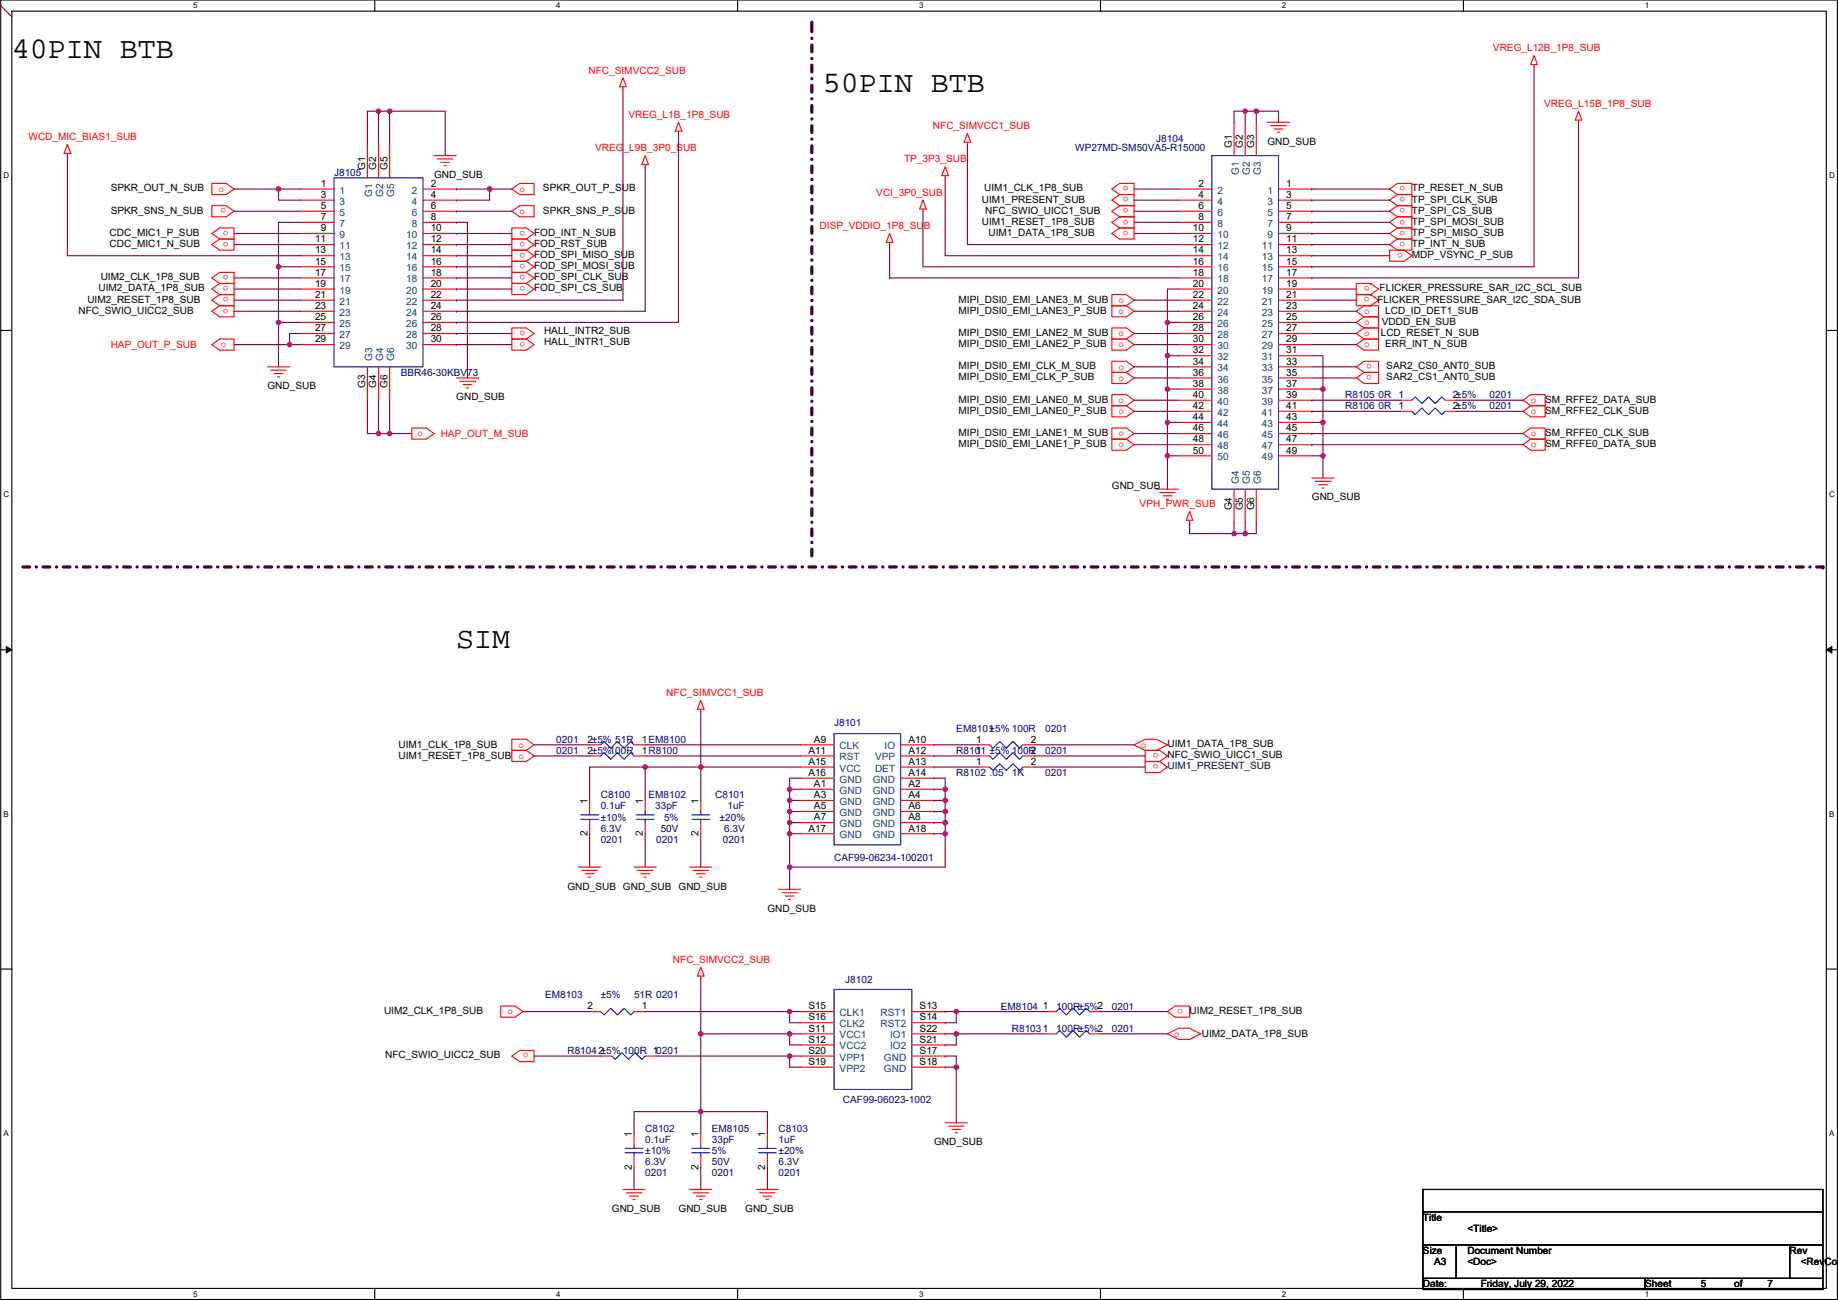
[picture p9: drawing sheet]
<svg xmlns="http://www.w3.org/2000/svg" width="420mm" height="297mm" viewBox="0 0 420 297" stroke-linecap="round" stroke-linejoin="round" font-family="sans-serif">
<path d="M.2 0h419.8v296.9h-419.8zM2.7 2.5h414.8v291.9h-414.8z" fill="none" stroke="#000" stroke-width=".25"/>
<g fill="#fff">
<path d="M44.2 .3h1v2h-1z"/>
<path d="M44.2 294.6h1v2.1h-1z"/>
</g>
<path d="M85.7 0v2.5M85.7 294.4v2.5" fill="none" stroke="#000" stroke-width=".25"/>
<g fill="#fff">
<path d="M127.1 .3h1v2h-1z"/>
<path d="M127.1 294.6h1v2.1h-1z"/>
</g>
<path d="M168.6 0v2.5M168.6 294.4v2.5" fill="none" stroke="#000" stroke-width=".25"/>
<g fill="#fff">
<path d="M210.1 .3h1v2h-1z"/>
<path d="M210.1 294.6h1v2.1h-1z"/>
</g>
<path d="M251.6 0v2.5M251.6 294.4v2.5" fill="none" stroke="#000" stroke-width=".25"/>
<g fill="#fff">
<path d="M293.1 .3h1v2h-1z"/>
<path d="M293.1 294.6h1v2.1h-1z"/>
</g>
<path d="M334.5 0v2.5M334.5 294.4v2.5" fill="none" stroke="#000" stroke-width=".25"/>
<g fill="#fff">
<path d="M376 .3h1v2h-1z"/>
<path d="M376 294.6h1v2.1h-1z"/>
<path d="M.8 39h1.3v2.1h-1.3z"/>
<path d="M418.1 39h1.3v2.1h-1.3z"/>
<path d="M.8 112h1.3v2h-1.3z"/>
<path d="M418.1 112h1.3v2h-1.3z"/>
</g>
<path d="M.2 75.5h2.5M417.5 75.5h2.5" fill="none" stroke="#000" stroke-width=".25"/>
<g fill="#fff">
<path d="M.8 185h1.2v2h-1.2z"/>
<path d="M418.1 185h1.2v2h-1.2z"/>
</g>
<path d="M.2 148.5h2.5M417.5 148.5h2.5" fill="none" stroke="#000" stroke-width=".25"/>
<path d="M1.4 147.7l1.3 .8-1.3 .7zM417.5 148.5l1.3-.8v1.5z" fill="#000" stroke="#000" stroke-width=".23"/>
<g fill="#fff">
<path d="M.8 257.9h1.2v2h-1.2z"/>
<path d="M418.1 257.9h1.2v2h-1.2z"/>
</g>
<path d="M.2 221.4h2.5M417.5 221.4h2.5M325.3 271.8h91.4v5.1h-91.4zM325.3 276.9h91.4v7.6h-91.4zM325.3 284.5h7.6v7.6h-7.6zM325.3 292.1h50.8v2.5h-50.8zM332.9 284.5h76.2v7.6h-76.2zM376.1 292.1h40.6v2.5h-40.6zM409.1 284.5h7.6v7.6h-7.6z" fill="none" stroke="#000" stroke-width=".25"/>
<path d="M185.6 5.1h.1M5.2 129.5h411.5M185.6 127v-121.9M416.7 129.5h.1" fill="none" stroke="#400040" stroke-width=".76" stroke-dasharray="1.5 1.5 0 1.5"/>
<g fill="none" stroke="#f00" stroke-width=".25">
<path d="M142.4 19.8v.5M142.4 17.8l.8 2h-1.6zM350.7 14.7v.5M350.7 12.7l.7 2h-1.5zM15.4 33l.8 2.1h-1.6zM15.4 35.1v.5M84 33v7.6M86.5 33v7.6M89.1 33v7.6M99.2 35.6h5.1M100 36.3h3.5M100.7 37.1h2.1"/>
<path d="M101.5 37.9h.5M147.5 37.6v.5M147.5 35.6l.7 2h-1.5zM155.1 30v.5M155.1 27.9l.8 2.1h-1.6zM216.1 38.1l.7 2h-1.5zM221.1 30.5l.8 2h-1.5zM221.1 32.5v.5M282.1 27.9v7.7M284.6 27.9v7.7M287.2 27.9v7.7M289.7 27.9h5.1"/>
<path d="M290.5 28.7h3.5M291.2 29.5h2.1M292 30.2h.5M360.8 25.4l.8 2h-1.5zM360.8 27.4v.5M48.4 53.3l1.8-1.2h3.3v2.5h-3.3zM48.4 55.9l1.8-1.3h3.3v2.6h-3.3zM48.4 41.9h3.3l1.8 1.3-1.8 1.3h-3.3zM48.4 47h3.3l1.8 1.3-1.8 1.2h-3.3zM68.7 43.2h7.7M68.7 45.7h7.7M68.7 48.3h7.7"/>
<path d="M68.7 50.8h7.7M68.7 53.3h7.7M68.7 55.9h7.7M68.7 58.4h7.7M96.7 43.2h7.6M96.7 45.7h7.6M96.7 48.3h7.6M96.7 50.8h7.6M96.7 53.3h7.6M96.7 55.9h7.6M96.7 58.4h7.6M117 43.2l1.8-1.3h3.3v2.6h-3.3z"/>
<path d="M117 48.3l1.8-1.3h3.3v2.5h-3.3zM117 52.1h3.3l1.8 1.2-1.8 1.3h-3.3zM120.3 54.6h-3.3v2.6h3.3M120.3 57.2h-3.3v2.5h3.3M120.3 59.7h-3.3v2.5h3.3M120.3 54.6l1.8 1.3-1.8 1.3M120.3 57.2l1.8 1.2-1.8 1.3M120.3 59.7l1.8 1.3-1.8 1.2M203.4 55.4v.5M203.4 53.3l.7 2.1h-1.5zM211 47.8v.5M211 45.7l.7 2.1h-1.5z"/>
<path d="M216.1 40.1v.5M254.2 43.2l1.7-1.3h3.3v2.6h-3.3zM254.2 53.3l1.7-1.2h3.3v2.5h-3.3zM255.9 44.5h3.3v2.5h-3.3M255.9 47h3.3v2.5h-3.3M255.9 49.5h3.3v2.6h-3.3M255.9 44.5l-1.7 1.2 1.7 1.3M255.9 47l-1.7 1.3 1.7 1.2M255.9 49.5l-1.7 1.3 1.7 1.3M269.4 43.2h7.6M269.4 45.7h7.6M269.4 48.3h7.6"/>
<path d="M269.4 50.8h7.6M269.4 53.3h7.6M269.4 55.9h7.6M269.4 58.4h7.6M292.3 43.2h7.6M292.3 45.7h7.6M292.3 48.3h7.6M292.3 50.8h7.6M292.3 53.3h7.6M292.3 55.9h7.6M292.3 58.4h7.6M317.7 57.2h3.3l1.7 1.2-1.7 1.3h-3.3z"/>
<path d="M317.7 43.2l1.7-1.3h3.3v2.6h-3.3zM317.7 55.9l1.7-1.3h3.3v2.6h-3.3zM319.4 44.5h3.3v2.5h-3.3M319.4 47h3.3v2.5h-3.3M319.4 49.5h3.3v2.6h-3.3M319.4 52.1h3.3v2.5h-3.3M319.4 44.5l-1.7 1.2 1.7 1.3M319.4 47l-1.7 1.3 1.7 1.2M319.4 49.5l-1.7 1.3 1.7 1.3M319.4 52.1l-1.7 1.2 1.7 1.3M48.4 78.7l1.8-1.2h3.3v2.5h-3.3zM48.4 63.5l1.8-1.3h3.3v2.6h-3.3z"/>
<path d="M48.4 71.1l1.8-1.2h3.3v2.5h-3.3zM50.2 67.3h3.3v2.6h-3.3M50.2 64.8h3.3v2.5h-3.3M50.2 67.3l-1.8 1.3 1.8 1.3M50.2 64.8l-1.8 1.2 1.8 1.3M68.7 61h7.7M68.7 63.5h7.7M68.7 66h7.7M68.7 68.6h7.7M68.7 71.1h7.7M68.7 73.7h7.7M68.7 76.2h7.7"/>
<path d="M68.7 78.7h7.7M96.7 61h7.6M96.7 63.5h7.6M96.7 66h7.6M96.7 68.6h7.6M96.7 71.1h7.6M96.7 73.7h7.6M96.7 76.2h7.6M96.7 78.7h7.6M117 64.8h3.3l1.8 1.2-1.8 1.3h-3.3zM117 74.9h3.3l1.8 1.3-1.8 1.3h-3.3zM117 77.5h3.3l1.8 1.2-1.8 1.3h-3.3z"/>
<path d="M120.3 62.2h-3.3v2.6h3.3M120.3 62.2l1.8 1.3-1.8 1.3M254.2 67.3h3.3l1.7 1.3-1.7 1.3h-3.3zM254.2 69.9h3.3l1.7 1.2-1.7 1.3h-3.3zM254.2 74.9h3.3l1.7 1.3-1.7 1.3h-3.3zM254.2 77.5h3.3l1.7 1.2-1.7 1.3h-3.3zM269.4 61h7.6M269.4 63.5h7.6M269.4 66h7.6M269.4 68.6h7.6M269.4 71.1h7.6M269.4 73.7h7.6"/>
<path d="M269.4 76.2h7.6M269.4 78.7h7.6M292.3 61h7.6M292.3 63.5h7.6M292.3 66h7.6M292.3 68.6h7.6M292.3 71.1h7.6M292.3 73.7h7.6M292.3 76.2h7.6M292.3 78.7h7.6M310 71.1l1.8-1.2h3.3v2.5h-3.3zM310 78.7l1.8-1.2h3.3v2.5h-3.3z"/>
<path d="M311.8 72.4h3.3v2.5h-3.3M311.8 74.9h3.3v2.6h-3.3M311.8 72.4l-1.8 1.3 1.8 1.2M311.8 74.9l-1.8 1.3 1.8 1.3M313.3 64.8l1.8 1.2-1.8 1.3M313.3 67.3l1.8 1.3-1.8 1.3M313.3 67.3h.1M313.3 64.8h.1M313.3 64.8h-3.3v2.5h3.3M313.3 69.9h.1M313.3 67.3h-3.3v2.6h3.3M61.1 83.8h5.1"/>
<path d="M61.9 84.6h3.5M62.6 85.4h2.1M63.4 86.1h.5M84 83.8v7.6M86.5 83.8v7.6M89.1 83.8v7.6M94.1 97.8h3.3l1.8 1.3-1.8 1.2h-3.3zM104.3 86.4h5.1M105.1 87.1h3.5M105.8 87.9h2.1M106.6 88.7h.5M108.6 87.1h.1"/>
<path d="M109.4 86.4h.1M254.2 82.6h3.3l1.7 1.2-1.7 1.3h-3.3zM254.2 85.1h3.3l1.7 1.3-1.7 1.2h-3.3zM254.2 90.2h3.3l1.7 1.2-1.7 1.3h-3.3zM254.2 92.7h3.3l1.7 1.3-1.7 1.3h-3.3zM254.2 97.8h3.3l1.7 1.3-1.7 1.2h-3.3zM269.4 81.3h7.6M269.4 83.8h7.6M269.4 86.4h7.6M269.4 88.9h7.6M269.4 91.4h7.6M269.4 94h7.6"/>
<path d="M269.4 96.5h7.6M269.4 99.1h7.6M292.3 81.3h7.6M292.3 83.8h7.6M292.3 86.4h7.6M292.3 88.9h7.6M292.3 91.4h7.6M292.3 94h7.6M292.3 96.5h7.6M292.3 99.1h7.6M310 86.4l1.8-1.3h3.3v2.5h-3.3zM310 83.8l1.8-1.2h3.3v2.5h-3.3z"/>
<path d="M320.2 91.4h2.5M320.2 94h2.5M330.4 91.4h2.5M330.4 94h2.5M348.1 91.4l1.8-1.2h3.3v2.5h-3.3zM348.1 94l1.8-1.3h3.3v2.6h-3.3zM348.1 99.1l1.8-1.3h3.3v2.5h-3.3zM254.2 100.3h3.3l1.7 1.3-1.7 1.3h-3.3zM264.3 111.8h5.1M265.1 112.5h3.5M265.8 113.3h2.1M266.6 114.1h.5"/>
<path d="M269.4 101.6h7.6M269.4 104.1h7.6M271.9 116.8l.8 2.1h-1.5zM271.9 118.9v.5M282.1 111.8v7.6M284.6 111.8v7.6M287.2 111.8v7.6M292.3 101.6h7.6M292.3 104.1h7.6M299.9 109.2h5.1M300.6 110h3.6M301.4 110.8h2"/>
<path d="M302.2 111.5h.5M348.1 101.6l1.8-1.3h3.3v2.6h-3.3zM117 168.9h3.3l1.8 1.3-1.8 1.3h-3.3zM117 171.5h3.3l1.8 1.2-1.8 1.3h-3.3zM134.8 170.2h2.5M134.8 172.7h2.5M144.9 170.2h2.6M144.9 172.7h2.6M160.2 160l.7 2.1h-1.5zM160.2 162.1v.5M183 175.3h7.7M183 172.7h7.7"/>
<path d="M183 170.2h7.7M183 177.8h7.7M205.9 170.2h7.6M205.9 172.7h7.6M205.9 175.3h7.6M205.9 177.8h7.6M213.5 170.2h.1M213.5 172.7h.1M213.5 175.3h.1M213.5 177.8h.1M223.7 170.2h2.5M223.7 172.7h2.5"/>
<path d="M223.7 175.3h2.5M233.8 170.2h2.6M233.8 172.7h2.6M233.8 175.3h2.6M259.2 170.2l2.6-1.3h2.5l2.6 1.3-2.6 1.3h-2.5zM261.8 171.5h3.3l1.8 1.2-1.8 1.3h-3.3zM261.8 174h3.3l1.8 1.3-1.8 1.2h-3.3zM132.2 198.1h5.1M133 198.9h3.6M133.8 199.7h2M134.8 182.9v2.5M134.8 188v2.5"/>
<path d="M144.9 198.1h5.1M145.7 198.9h3.6M146.5 199.7h2M147.5 182.9v2.5M147.5 188v2.5M157.6 198.1h5.1M158.4 198.9h3.6M159.2 199.7h2M160.2 182.9v2.5M160.2 188v2.5M183 180.3h7.7M183 182.9h7.7"/>
<path d="M183 185.4h7.7M183 188h7.7M183 190.5h7.7M205.9 180.3h7.6M205.9 182.9h7.6M205.9 185.4h7.6M205.9 188h7.6M205.9 190.5h7.6M213.5 180.3h.1M213.5 182.9h.1M213.5 185.4h.1M213.5 188h.1"/>
<path d="M213.5 190.5h.1M134.5 200.4h.5M147.2 200.4h.5M159.9 200.4h.5M178 203.2h5M178.7 204h3.6M179.5 204.7h2M180.3 205.5h.5M114.5 229.9h3.3l1.7 1.2-1.7 1.3h-3.3zM134.8 231.1h2.5M144.9 231.1h2.6M160.2 223v.5"/>
<path d="M160.2 221l.7 2h-1.5zM183 236.2h7.7M183 231.1h7.7M183 238.8h7.7M183 233.7h7.7M208.4 236.2h7.7M208.4 231.1h7.7M208.4 238.8h7.7M208.4 233.7h7.7M216.1 236.2h.1M216.1 231.1h.1M216.1 238.8h.1"/>
<path d="M216.1 233.7h.1M238.9 236.2h2.6M238.9 231.1h2.6M249.1 236.2h2.5M249.1 231.1h2.5M266.9 236.2l2.5-1.2h2.5l2.6 1.2-2.6 1.3h-2.5zM266.9 231.1l1.7-1.2h3.3v2.5h-3.3zM117 241.3l1.8-1.3h3.3v2.6h-3.3zM137.3 241.3h2.6M144.9 259.1v2.5M147.5 241.3h2.5M160.2 259.1v2.5"/>
<path d="M175.4 259.1v2.5M183 241.3h7.7M183 243.8h7.7M208.4 243.8h7.7M208.4 241.3h7.7M216.1 256.5h5M216.1 243.8h.1M216.1 241.3h.1M216.8 257.3h3.6M217.6 258.1h2M218.4 258.8h.5M142.4 271.8h5.1"/>
<path d="M143.2 272.5h3.5M143.9 273.3h2.1M144.7 274.1h.5M144.9 264.2v2.5M157.6 271.8h5.1M158.4 272.5h3.6M159.2 273.3h2M159.9 274.1h.5M160.2 264.2v2.5M172.9 271.8h5.1M173.6 272.5h3.6M174.4 273.3h2"/>
<path d="M175.2 274.1h.5M175.4 264.2v2.5"/>
</g>
<g fill="none" stroke="#800040" stroke-width=".25">
<path d="M.2 1.3h.1M.2 1.3l2.5 2.5M350.7 15.2v45.8h-50.8M15.4 35.6v22.8h53.3M86.5 25.4h2.6M86.5 25.4h-2.5v7.6M86.5 25.4v7.6M89.1 25.4h12.7v10.2M89.1 25.4v7.6M142.4 20.3v48.3h-38.1M147.5 38.1v33h-43.2M155.1 30.5v43.2h-50.8"/>
<path d="M221.1 33v22.9h48.3M284.6 25.4h2.6M284.6 25.4h-2.5v2.5M284.6 25.4v2.5M287.2 25.4v2.5M287.2 25.4h5.1v2.5M360.8 27.9v35.6h-60.9M53.5 48.3h15.2M53.5 53.3h15.2M53.5 55.9h15.2M53.5 43.2h10.2M63.7 43.2h5"/>
<path d="M63.7 43.2v2.5h5M68.7 50.8h-5v10.2M104.3 43.2h.1M104.3 45.7h.1M104.3 48.3h.1M104.3 50.8h.1M104.3 53.3h.1M104.3 55.9h.1M104.3 58.4h.1M104.3 48.3h12.7M104.3 53.3h12.7M104.3 55.9h12.7"/>
<path d="M104.3 58.4h12.7M104.3 43.2h7.6M104.3 50.8h2.5v35.6M111.9 43.2h5.1M111.9 43.2v2.5h-7.6M203.4 55.9v7.6M211 48.3v12.7h58.4M216.1 40.6v17.8h53.3M259.2 43.2h10.2M259.2 45.7h10.2M259.2 48.3h10.2M259.2 50.8h10.2"/>
<path d="M259.2 53.3h10.2M299.9 43.2h.1M299.9 45.7h.1M299.9 48.3h.1M299.9 50.8h.1M299.9 53.3h.1M299.9 55.9h.1M299.9 58.4h.1M299.9 43.2h17.8M299.9 45.7h17.8M299.9 48.3h17.8M299.9 50.8h17.8"/>
<path d="M299.9 53.3h17.8M299.9 55.9h17.8M299.9 58.4h17.8M53.5 63.5h15.2M53.5 66h15.2M53.5 68.6h15.2M53.5 71.1h15.2M53.5 78.7h12.7M63.7 61h5M63.7 73.7h5M63.7 61v12.7M63.7 73.7v10.1"/>
<path d="M66.2 78.7h2.5M68.7 76.2h-2.5v2.5M104.3 61h.1M104.3 63.5h.1M104.3 66h.1M104.3 68.6h.1M104.3 71.1h.1M104.3 73.7h.1M104.3 76.2h.1M104.3 78.7h.1M104.3 61h12.7M104.3 63.5h12.7"/>
<path d="M104.3 66h12.7M104.3 76.2h12.7M104.3 78.7h12.7M203.4 63.5h.1M203.4 63.5h66M259.2 68.6h10.2M259.2 71.1h10.2M259.2 76.2h10.2M259.2 78.7h10.2M266.9 73.7v7.6M266.9 73.7h2.5M269.4 66h-2.5v7.7"/>
<path d="M299.9 61h.1M299.9 63.5h.1M299.9 66h10.1M299.9 68.6h10.1M299.9 71.1h10.1M299.9 73.7h10.1M299.9 76.2h10.1M299.9 78.7h10.1M84 91.4v7.7h2.5M86.5 99.1h2.6M86.5 91.4v7.7M89.1 99.1h5"/>
<path d="M89.1 91.4v7.7M259.2 83.8h10.2M259.2 86.4h10.2M259.2 91.4h10.2M259.2 94h10.2M259.2 99.1h10.2M266.9 81.3v7.6M266.9 88.9v7.6M266.9 96.5v7.6M266.9 81.3h2.5M266.9 88.9h2.5M266.9 96.5h2.5"/>
<path d="M299.9 91.4h.1M299.9 94h.1M299.9 99.1h.1M299.9 81.3h2.5v7.6M299.9 88.9h2.5M299.9 96.5h2.5M299.9 91.4h20.3M299.9 94h20.3M299.9 99.1h48.2M299.9 83.8h10.1M299.9 86.4h10.1M302.4 88.9v7.6"/>
<path d="M302.4 96.5v7.6M332.9 91.4h15.2M332.9 94h15.2M259.2 101.6h10.2M266.9 104.1v7.7M266.9 104.1h2.5M271.9 119.4v2.5h10.2M282.1 119.4v2.5M284.6 119.4v2.5M287.2 119.4v2.5h-2.6M299.9 101.6h.1M299.9 104.1h2.5"/>
<path d="M299.9 101.6h48.2M302.4 104.1v5.1M282.1 121.9h2.5M122.1 170.2h12.7M122.1 172.7h12.7M147.5 175.3h-12.7v7.6M147.5 175.3v7.6M147.5 175.3h12.7M147.5 170.2h35.5M147.5 172.7h35.5M160.2 162.6v12.7M160.2 175.3v7.6"/>
<path d="M160.2 175.3h22.8M183 177.8h-2.5v2.5M213.5 170.2h10.2M213.5 172.7h10.2M213.5 175.3h10.2M213.5 177.8h2.6v2.5M236.4 172.7h25.4M236.4 175.3h25.4M236.4 170.2h22.8M134.8 190.5v7.6M147.5 190.5v7.6M160.2 190.5v7.6"/>
<path d="M180.5 180.3v2.6M180.5 182.9v2.5M180.5 185.4v2.6M180.5 188v2.5M180.5 190.5v7.6M180.5 198.1v5.1M180.5 198.1h.1M180.5 180.3h2.5M180.5 182.9h2.5M180.5 185.4h2.5M180.5 188h2.5M180.5 190.5h2.5"/>
<path d="M213.5 180.3h2.6M213.5 182.9h2.6M213.5 185.4h2.6M213.5 188h2.6M213.5 190.5h2.6M216.1 180.3v2.6M216.1 182.9v2.5M216.1 185.4v2.6M216.1 188v2.5M216.1 190.5v7.6h-35.6M119.5 231.1h15.3M147.5 231.1h33"/>
<path d="M160.2 236.2h20.3M160.2 223.5v12.7M160.2 236.2v17.8M180.5 231.1v2.6h2.5M180.5 236.2v2.6h2.5M180.5 231.1h2.5M180.5 236.2h2.5M216.1 231.1h2.5M216.1 236.2h2.5M218.6 231.1h20.3M218.6 236.2h20.3M218.6 231.1v2.6h-2.5"/>
<path d="M218.6 236.2v2.6h-2.5M251.6 231.1h15.3M251.6 236.2h15.3M122.1 241.3h15.2M150 241.3h30.5M160.2 254h15.2v5.1M160.2 254h-15.3v5.1M160.2 254v5.1M180.5 241.3v2.5h2.5M180.5 241.3h2.5M216.1 241.3h2.5v2.5M216.1 243.8h2.5"/>
<path d="M218.6 243.8v12.7M144.9 266.7v5.1M160.2 266.7v5.1M175.4 266.7v5.1"/>
</g>
<g fill="none" stroke="#00f" stroke-width=".25">
<path d="M277 35.6h15.3v76.2h-15.3zM76.4 40.6h20.3v43.2h-20.3zM322.7 91.4l.8-.7 1.5 1.5 1.6-1.5 1.5 1.5 1.5-1.5 .8 .7M322.7 94l.8 .7 1.5-1.5 1.6 1.5 1.5-1.5 1.5 1.5 .8-.7M137.3 170.2l.8-.8 1.5 1.5 1.5-1.5 1.6 1.5 1.5-1.5 .7 .8M137.3 172.7l.8-.7 1.5 1.5 1.5-1.5 1.6 1.5 1.5-1.5 .7 .7M190.7 167.6h15.2v25.4h-15.2zM226.2 170.2l.8 .7 1.5-1.5 1.5 1.5 1.6-1.5 1.5 1.5 .7-.7M226.2 172.7l.8 .8 1.5-1.5 1.5 1.5 1.6-1.5 1.5 1.5 .7-.8M226.2 175.3l.8 .7 1.5-1.5 1.5 1.5 1.6-1.5 1.5 1.5 .7-.7M132.8 186.2h4M132.8 187.2h4"/>
<path d="M134.8 185.4v.8M134.8 187.2v.8M145.5 186.2h4M145.5 187.2h4M147.5 185.4v.8M147.5 187.2v.8M158.2 186.2h4M158.2 187.2h4M160.2 185.4v.8M160.2 187.2v.8M137.3 231.1l.8 .8 1.5-1.5 1.5 1.5 1.6-1.5 1.5 1.5 .7-.8M190.7 226.1h17.7v22.8h-17.7z"/>
<path d="M241.5 236.2l.7-.7 1.6 1.5 1.5-1.5 1.5 1.5 1.5-1.5 .8 .7M241.5 231.1l.7-.7 1.6 1.5 1.5-1.5 1.5 1.5 1.5-1.5 .8 .7M139.9 241.3l.7 .8 1.6-1.6 1.5 1.6 1.5-1.6 1.5 1.6 .8-.8M142.9 262.4h4.1M142.9 263.4h4.1M144.9 261.6v.8M144.9 263.4v.8M158.2 262.4h4M158.2 263.4h4M160.2 261.6v.8M160.2 263.4v.8M173.4 262.4h4.1"/>
<path d="M173.4 263.4h4.1M175.4 261.6v.8M175.4 263.4v.8"/>
</g>
<g fill="#f0f" stroke="#f0f" stroke-width=".25">
<circle cx="160.2" cy="175.3" r=".51"/>
<circle cx="147.5" cy="175.3" r=".51"/>
<circle cx="180.5" cy="180.3" r=".51"/>
<circle cx="216.1" cy="180.3" r=".51"/>
<circle cx="180.5" cy="182.9" r=".51"/>
<circle cx="216.1" cy="182.9" r=".51"/>
<circle cx="180.5" cy="188" r=".51"/>
<circle cx="180.5" cy="185.4" r=".51"/>
<circle cx="216.1" cy="188" r=".51"/>
<circle cx="216.1" cy="185.4" r=".51"/>
<circle cx="216.1" cy="190.5" r=".51"/>
<circle cx="180.5" cy="190.5" r=".51"/>
<circle cx="180.5" cy="198.1" r=".51"/>
<circle cx="160.2" cy="236.2" r=".51"/>
<circle cx="180.5" cy="231.1" r=".51"/>
<circle cx="218.6" cy="231.1" r=".51"/>
<circle cx="180.5" cy="236.2" r=".51"/>
<circle cx="218.6" cy="236.2" r=".51"/>
<circle cx="180.5" cy="241.3" r=".51"/>
<circle cx="218.6" cy="243.8" r=".51"/>
<circle cx="160.2" cy="254" r=".51"/>
<circle cx="86.5" cy="25.4" r=".51"/>
<circle cx="89.1" cy="25.4" r=".51"/>
<circle cx="63.7" cy="43.2" r=".51"/>
<circle cx="111.9" cy="43.2" r=".51"/>
<circle cx="63.7" cy="61" r=".51"/>
<circle cx="63.7" cy="73.7" r=".51"/>
<circle cx="66.2" cy="78.7" r=".51"/>
<circle cx="86.5" cy="99.1" r=".51"/>
<circle cx="89.1" cy="99.1" r=".51"/>
<circle cx="284.6" cy="25.4" r=".51"/>
<circle cx="287.2" cy="25.4" r=".51"/>
<circle cx="266.9" cy="81.3" r=".51"/>
<circle cx="266.9" cy="73.7" r=".51"/>
<circle cx="266.9" cy="96.5" r=".51"/>
<circle cx="266.9" cy="88.9" r=".51"/>
<circle cx="302.4" cy="96.5" r=".51"/>
<circle cx="302.4" cy="88.9" r=".51"/>
<circle cx="266.9" cy="104.1" r=".51"/>
<circle cx="302.4" cy="104.1" r=".51"/>
<circle cx="282.1" cy="121.9" r=".51"/>
<circle cx="284.6" cy="121.9" r=".51"/>
</g>
<g font-size="6.9">
<text x="2.7" y="13.3">40PIN BTB</text>
<text x="188.1" y="21">50PIN BTB</text>
<text x="104.3" y="148">SIM</text>
</g>
<g font-size="2.3" fill="#f00">
<text x="341.3" y="11.7">VREG_L12B_1P8_SUB</text>
<text x="134.5" y="16.8">NFC_SIMVCC2_SUB</text>
<text x="143.7" y="27">VREG_L1B_1P8_SUB</text>
<text x="213.3" y="29.5">NFC_SIMVCC1_SUB</text>
<text x="353" y="24.4">VREG_L15B_1P8_SUB</text>
<text x="6.5" y="32">WCD_MIC_BIAS1_SUB</text>
<text x="136.1" y="34.6">VREG_L9B_3P0_SUB</text>
<text x="206.7" y="37.1">TP_3P3_SUB</text>
<text x="49.9" y="43.8">o</text>
<text x="51.7" y="47.6" transform="rotate(180 51.7 47.6)">o</text>
<text x="118.8" y="43.8">o</text>
<text x="200.3" y="44.7">VCI_3P0_SUB</text>
<text x="258" y="42.6" transform="rotate(180 258 42.6)">o</text>
<text x="258" y="45.1" transform="rotate(180 258 45.1)">o</text>
<text x="258" y="47.6" transform="rotate(180 258 47.6)">o</text>
<text x="321.2" y="42.6" transform="rotate(180 321.2 42.6)">o</text>
<text x="321.2" y="45.1" transform="rotate(180 321.2 45.1)">o</text>
<text x="321.2" y="47.6" transform="rotate(180 321.2 47.6)">o</text>
<text x="52.2" y="52.7" transform="rotate(180 52.2 52.7)">o</text>
<text x="118.8" y="48.9">o</text>
<text x="120.1" y="52.7" transform="rotate(180 120.1 52.7)">o</text>
<text x="187.4" y="52.4">DISP_VDDIO_1P8_SUB</text>
<text x="258" y="50.2" transform="rotate(180 258 50.2)">o</text>
<text x="258" y="52.7" transform="rotate(180 258 52.7)">o</text>
<text x="321.2" y="50.2" transform="rotate(180 321.2 50.2)">o</text>
<text x="321.2" y="52.7" transform="rotate(180 321.2 52.7)">o</text>
<text x="52.2" y="55.3" transform="rotate(180 52.2 55.3)">o</text>
<text x="120.1" y="55.3" transform="rotate(180 120.1 55.3)">o</text>
<text x="120.1" y="57.8" transform="rotate(180 120.1 57.8)">o</text>
<text x="320.7" y="57.8" transform="rotate(180 320.7 57.8)">o</text>
<text x="321.2" y="55.3" transform="rotate(180 321.2 55.3)">o</text>
<text x="52.2" y="62.9" transform="rotate(180 52.2 62.9)">o</text>
<text x="52.2" y="65.4" transform="rotate(180 52.2 65.4)">o</text>
<text x="120.1" y="60.3" transform="rotate(180 120.1 60.3)">o</text>
<text x="120.1" y="62.9" transform="rotate(180 120.1 62.9)">o</text>
<text x="120.1" y="65.4" transform="rotate(180 120.1 65.4)">o</text>
<text x="313.1" y="65.4" transform="rotate(180 313.1 65.4)">o</text>
<text x="52.2" y="68" transform="rotate(180 52.2 68)">o</text>
<text x="52.2" y="70.5" transform="rotate(180 52.2 70.5)">o</text>
<text x="255.7" y="69.2">o</text>
<text x="255.7" y="71.8">o</text>
<text x="311.8" y="71.8">o</text>
<text x="313.1" y="68" transform="rotate(180 313.1 68)">o</text>
<text x="120.1" y="75.6" transform="rotate(180 120.1 75.6)">o</text>
<text x="255.7" y="76.8">o</text>
<text x="311.8" y="74.3">o</text>
<text x="311.8" y="76.8">o</text>
<text x="25.3" y="79.5">HAP_OUT_P_SUB</text>
<text x="50.5" y="79.4">o</text>
<text x="120.1" y="78.1" transform="rotate(180 120.1 78.1)">o</text>
<text x="255.7" y="79.4">o</text>
<text x="311.8" y="79.4">o</text>
<text x="313.6" y="83.2" transform="rotate(180 313.6 83.2)">o</text>
<text x="255.7" y="84.5">o</text>
<text x="255.7" y="87">o</text>
<text x="313.6" y="85.7" transform="rotate(180 313.6 85.7)">o</text>
<text x="255.7" y="92.1">o</text>
<text x="255.7" y="94.6">o</text>
<text x="349.9" y="92.1">o</text>
<text x="349.9" y="94.6">o</text>
<text x="95.4" y="99.7">o</text>
<text x="100.7" y="99.9">HAP_OUT_M_SUB</text>
<text x="255.7" y="99.7">o</text>
<text x="349.9" y="99.7">o</text>
<text x="255.7" y="102.2">o</text>
<text x="349.9" y="102.2">o</text>
<text x="260.5" y="115.9">VPH_PWR_SUB</text>
<text x="152.3" y="159">NFC_SIMVCC1_SUB</text>
<text x="118.5" y="170.8">o</text>
<text x="118.5" y="173.4">o</text>
<text x="260.8" y="170.8">o</text>
<text x="264.8" y="172.1" transform="rotate(180 264.8 172.1)">o</text>
<text x="264.8" y="174.6" transform="rotate(180 264.8 174.6)">o</text>
<text x="153.8" y="220">NFC_SIMVCC2_SUB</text>
<text x="116" y="231.8">o</text>
<text x="270.4" y="230.5" transform="rotate(180 270.4 230.5)">o</text>
<text x="268.4" y="236.9">o</text>
<text x="120.8" y="240.7" transform="rotate(180 120.8 240.7)">o</text>
</g>
<g font-size="2.3" fill="#000080">
<text x="245.8" y="34.6">WP27MD-SM50VA5-R15000</text>
<text x="264.3" y="32.6">J8104</text>
<text x="76.4" y="40.2">J8105</text>
<text x="91.6" y="85.9">BBR46-30KBV73</text>
<text x="307.5" y="91">R8105 0R</text>
<text x="307.5" y="93.5">R8106 0R</text>
<text x="340.5" y="91">0201</text>
<text x="340.5" y="93.5">0201</text>
<text x="190.7" y="165.9">J8101</text>
<text x="218.6" y="167.2">EM8101±5% 100R</text>
<text x="238.9" y="167.2">0201</text>
<text x="127.2" y="169.7">0201</text>
<text x="127.2" y="172.3">0201</text>
<text x="218.6" y="172.3">R8101 ±5% 100R</text>
<text x="238.9" y="172.3">0201</text>
<text x="218.6" y="177.3">R8102 .05</text>
<text x="231.3" y="177.3">1K</text>
<text x="238.9" y="177.3">0201</text>
<text x="137.3" y="182.4">C8100</text>
<text x="137.3" y="185">0.1uF</text>
<text x="148.2" y="182.4">EM8102</text>
<text x="149.8" y="185">33pF</text>
<text x="163.5" y="182.4">C8101</text>
<text x="166.3" y="185">1uF</text>
<text x="137.3" y="190">6.3V</text>
<text x="137.3" y="187.5">±10%</text>
<text x="151" y="190">50V</text>
<text x="151.8" y="187.5">5%</text>
<text x="164.5" y="187.5">±20%</text>
<text x="165.5" y="190">6.3V</text>
<text x="137.3" y="192.6">0201</text>
<text x="150" y="192.6">0201</text>
<text x="165.3" y="192.6">0201</text>
<text x="190.7" y="196.6">CAF99-06234-100201</text>
<text x="193.2" y="224.6">J8102</text>
<text x="124.6" y="228.1">EM8103</text>
<text x="137.3" y="228.1">±5%</text>
<text x="144.9" y="228.1">51R 0201</text>
<text x="228.8" y="230.7">EM8104</text>
<text x="241.5" y="230.7">100R±5%2</text>
<text x="254.2" y="230.7">0201</text>
<text x="231.3" y="235.8">R81031</text>
<text x="241.5" y="235.8">100R±5%2</text>
<text x="254.2" y="235.8">0201</text>
<text x="129.7" y="240.8">R81042±5% 100R 10201</text>
<text x="192.7" y="252">CAF99-06023-1002</text>
<text x="147.5" y="258.6">C8102</text>
<text x="147.5" y="261.2">0.1uF</text>
<text x="147.5" y="263.7">±10%</text>
<text x="162.7" y="258.6">EM8105</text>
<text x="162.7" y="261.2">33pF</text>
<text x="162.7" y="263.7">5%</text>
<text x="178" y="258.6">C8103</text>
<text x="178" y="261.2">1uF</text>
<text x="178" y="263.7">±20%</text>
<text x="147.5" y="268.8">0201</text>
<text x="147.5" y="266.2">6.3V</text>
<text x="162.7" y="268.8">0201</text>
<text x="162.7" y="266.2">50V</text>
<text x="178" y="268.8">0201</text>
<text x="178" y="266.2">6.3V</text>
</g>
<g font-size="2.3">
<text x="281.6" y="33.8" transform="rotate(-90 281.6 33.8)">G1</text>
<text x="284.1" y="33.8" transform="rotate(-90 284.1 33.8)">G2</text>
<text x="286.7" y="33.8" transform="rotate(-90 286.7 33.8)">G3</text>
<text x="289.7" y="33.1">GND_SUB</text>
<text x="83.5" y="38.9" transform="rotate(-90 83.5 38.9)">G1</text>
<text x="86" y="38.9" transform="rotate(-90 86 38.9)">G2</text>
<text x="88.6" y="38.9" transform="rotate(-90 88.6 38.9)">G5</text>
<text x="99.2" y="40.7">GND_SUB</text>
<text x="25.3" y="43.7">SPKR_OUT_N_SUB</text>
<text x="73.3" y="42.7">1</text>
<text x="73.3" y="45.2">3</text>
<text x="73.3" y="47.8">5</text>
<text x="98.5" y="42.7">2</text>
<text x="98.5" y="45.2">4</text>
<text x="98.5" y="47.8">6</text>
<text x="124.1" y="43.7">SPKR_OUT_P_SUB</text>
<text x="224.4" y="46.3">UIM1_PRESENT_SUB</text>
<text x="225" y="43.7">UIM1_CLK_1P8_SUB</text>
<text x="274" y="42.7">2</text>
<text x="274" y="45.2">4</text>
<text x="274" y="47.8">6</text>
<text x="294" y="42.7">1</text>
<text x="294" y="45.2">3</text>
<text x="294" y="47.8">5</text>
<text x="322.7" y="43.7">TP_RESET_N_SUB</text>
<text x="322.7" y="46.3">TP_SPI_CLK_SUB</text>
<text x="25.1" y="53.9">CDC_MIC1_P_SUB</text>
<text x="25.3" y="48.8">SPKR_SNS_N_SUB</text>
<text x="73.3" y="50.3">7</text>
<text x="73.3" y="52.8">9</text>
<text x="98.5" y="50.3">8</text>
<text x="98.5" y="52.8">10</text>
<text x="122.1" y="53.9">FOD_INT_N_SUB</text>
<text x="124.1" y="48.8">SPKR_SNS_P_SUB</text>
<text x="224.4" y="51.4">UIM1_RESET_1P8_SUB</text>
<text x="225.2" y="48.8">NFC_SWIO_UICC1_SUB</text>
<text x="226" y="53.9">UIM1_DATA_1P8_SUB</text>
<text x="272.7" y="52.8">10</text>
<text x="274" y="50.3">8</text>
<text x="294" y="50.3">7</text>
<text x="294" y="52.8">9</text>
<text x="322.7" y="48.8">TP_SPI_CS_SUB</text>
<text x="322.7" y="51.4">TP_SPI_MOSI_SUB</text>
<text x="322.7" y="53.9">TP_SPI_MISO_SUB</text>
<text x="25.1" y="56.4">CDC_MIC1_N_SUB</text>
<text x="72" y="55.4">11</text>
<text x="72" y="57.9">13</text>
<text x="98.5" y="55.4">12</text>
<text x="98.5" y="57.9">14</text>
<text x="122.1" y="56.4">FOD_RST_SUB</text>
<text x="122.1" y="59">FOD_SPI_MISO_SUB</text>
<text x="272.7" y="55.4">12</text>
<text x="272.7" y="57.9">14</text>
<text x="294" y="55.4">11</text>
<text x="294" y="57.9">13</text>
<text x="322.7" y="56.4">TP_INT_N_SUB</text>
<text x="322.7" y="59">MDP_VSYNC_P_SUB</text>
<text x="23" y="64.1">UIM2_CLK_1P8_SUB</text>
<text x="72" y="60.5">15</text>
<text x="72" y="63">17</text>
<text x="72" y="65.5">19</text>
<text x="98.5" y="60.5">16</text>
<text x="98.5" y="63">18</text>
<text x="98.5" y="65.5">20</text>
<text x="122.1" y="61.5">FOD_SPI_MOSI_SUB</text>
<text x="122.1" y="64.1">FOD_SPI_CLK_SUB</text>
<text x="272.7" y="60.5">16</text>
<text x="272.7" y="63">18</text>
<text x="272.7" y="65.5">20</text>
<text x="294" y="60.5">15</text>
<text x="294" y="63">17</text>
<text x="294" y="65.5">19</text>
<text x="17.9" y="71.7">NFC_SWIO_UICC2_SUB</text>
<text x="20" y="69.1">UIM2_RESET_1P8_SUB</text>
<text x="22.5" y="66.6">UIM2_DATA_1P8_SUB</text>
<text x="72" y="68.1">21</text>
<text x="72" y="70.6">23</text>
<text x="98.5" y="68.1">22</text>
<text x="98.5" y="70.6">24</text>
<text x="122.1" y="66.6">FOD_SPI_CS_SUB</text>
<text x="219.1" y="69.1">MIPI_DSI0_EMI_LANE3_M_SUB</text>
<text x="219.1" y="71.7">MIPI_DSI0_EMI_LANE3_P_SUB</text>
<text x="272.7" y="68.1">22</text>
<text x="272.7" y="70.6">24</text>
<text x="294" y="68.1">21</text>
<text x="294" y="70.6">23</text>
<text x="314.9" y="69.1">FLICKER_PRESSURE_SAR_I2C_SDA_SUB</text>
<text x="315.4" y="66.6">FLICKER_PRESSURE_SAR_I2C_SCL_SUB</text>
<text x="316.6" y="71.7">LCD_ID_DET1_SUB</text>
<text x="72" y="73.2">25</text>
<text x="72" y="75.7">27</text>
<text x="98.5" y="73.2">26</text>
<text x="98.5" y="75.7">28</text>
<text x="124.4" y="76.2">HALL_INTR2_SUB</text>
<text x="219.1" y="76.8">MIPI_DSI0_EMI_LANE2_M_SUB</text>
<text x="272.7" y="73.2">26</text>
<text x="272.7" y="75.7">28</text>
<text x="294" y="73.2">25</text>
<text x="294" y="75.7">27</text>
<text x="315.6" y="76.8">LCD_RESET_N_SUB</text>
<text x="315.9" y="74.2">VDDD_EN_SUB</text>
<text x="72" y="78.2">29</text>
<text x="98.5" y="78.2">30</text>
<text x="124.4" y="78.8">HALL_INTR1_SUB</text>
<text x="219.1" y="79.3">MIPI_DSI0_EMI_LANE2_P_SUB</text>
<text x="272.7" y="78.2">30</text>
<text x="272.7" y="80.8">32</text>
<text x="272.7" y="83.3">34</text>
<text x="294" y="78.2">29</text>
<text x="294" y="80.8">31</text>
<text x="294" y="83.3">33</text>
<text x="316.6" y="79.3">ERR_INT_N_SUB</text>
<text x="61.1" y="88.9">GND_SUB</text>
<text x="83.5" y="88.7" transform="rotate(-90 83.5 88.7)">G3</text>
<text x="86" y="88.7" transform="rotate(-90 86 88.7)">G4</text>
<text x="88.6" y="88.7" transform="rotate(-90 88.6 88.7)">G6</text>
<text x="219.1" y="84.4">MIPI_DSI0_EMI_CLK_M_SUB</text>
<text x="219.1" y="86.9">MIPI_DSI0_EMI_CLK_P_SUB</text>
<text x="272.7" y="85.9">36</text>
<text x="272.7" y="88.4">38</text>
<text x="294" y="85.9">35</text>
<text x="294" y="88.4">37</text>
<text x="316.9" y="86.9">SAR2_CS1_ANT0_SUB</text>
<text x="316.9" y="84.4">SAR2_CS0_ANT0_SUB</text>
<text x="104.3" y="91.5">GND_SUB</text>
<text x="219.1" y="92">MIPI_DSI0_EMI_LANE0_M_SUB</text>
<text x="219.1" y="94.5">MIPI_DSI0_EMI_LANE0_P_SUB</text>
<text x="272.7" y="90.9">40</text>
<text x="272.7" y="93.5">42</text>
<text x="294" y="90.9">39</text>
<text x="294" y="93.5">41</text>
<text x="319.7" y="90.9">1</text>
<text x="319.7" y="93.5">1</text>
<text x="332.1" y="90.9">2±5%</text>
<text x="332.1" y="93.5">2±5%</text>
<text x="353.2" y="92">SM_RFFE2_DATA_SUB</text>
<text x="353.2" y="94.5">SM_RFFE2_CLK_SUB</text>
<text x="219.1" y="99.6">MIPI_DSI0_EMI_LANE1_M_SUB</text>
<text x="272.7" y="96">44</text>
<text x="272.7" y="98.6">46</text>
<text x="272.7" y="101.1">48</text>
<text x="294" y="96">43</text>
<text x="294" y="98.6">45</text>
<text x="294" y="101.1">47</text>
<text x="353.2" y="99.6">SM_RFFE0_CLK_SUB</text>
<text x="219.1" y="102.2">MIPI_DSI0_EMI_LANE1_P_SUB</text>
<text x="272.7" y="103.6">50</text>
<text x="294" y="103.6">49</text>
<text x="353.2" y="102.2">SM_RFFE0_DATA_SUB</text>
<text x="254.2" y="111.8">GND_SUB</text>
<text x="281.6" y="116.6" transform="rotate(-90 281.6 116.6)">G4</text>
<text x="284.1" y="116.6" transform="rotate(-90 284.1 116.6)">G5</text>
<text x="286.7" y="116.6" transform="rotate(-90 286.7 116.6)">G6</text>
<text x="299.9" y="114.3">GND_SUB</text>
<text x="91.1" y="171">UIM1_CLK_1P8_SUB</text>
<text x="91.1" y="173.5">UIM1_RESET_1P8_SUB</text>
<text x="134.3" y="169.7">2±5% 51R</text>
<text x="134.3" y="172.2">2±5%100R</text>
<text x="146.7" y="169.7">1EM8100</text>
<text x="146.7" y="172.2">1R8100</text>
<text x="184.8" y="172.2">A11</text>
<text x="186.1" y="169.7">A9</text>
<text x="207.7" y="172.2">A12</text>
<text x="207.7" y="169.7">A10</text>
<text x="223.2" y="169.7">1</text>
<text x="223.2" y="172.2">1</text>
<text x="235.6" y="169.7">2</text>
<text x="235.6" y="172.2">2</text>
<text x="266.9" y="170.7">UIM1_DATA_1P8_SUB</text>
<text x="266.9" y="173.3">NFC_SWIO_UICC1_SUB</text>
<text x="184.8" y="174.8">A15</text>
<text x="184.8" y="177.3">A16</text>
<text x="186.1" y="179.8">A1</text>
<text x="207.7" y="174.8">A13</text>
<text x="207.7" y="177.3">A14</text>
<text x="207.7" y="179.8">A2</text>
<text x="223.2" y="174.8">1</text>
<text x="235.6" y="174.8">2</text>
<text x="134.3" y="183.6" transform="rotate(-90 134.3 183.6)">1</text>
<text x="147" y="183.6" transform="rotate(-90 147 183.6)">1</text>
<text x="159.7" y="183.6" transform="rotate(-90 159.7 183.6)">1</text>
<text x="186.1" y="182.4">A3</text>
<text x="186.1" y="184.9">A5</text>
<text x="207.7" y="182.4">A4</text>
<text x="207.7" y="184.9">A6</text>
<text x="134.3" y="191" transform="rotate(-90 134.3 191)">2</text>
<text x="147" y="191" transform="rotate(-90 147 191)">2</text>
<text x="159.7" y="191" transform="rotate(-90 159.7 191)">2</text>
<text x="184.8" y="190">A17</text>
<text x="186.1" y="187.5">A7</text>
<text x="207.7" y="187.5">A8</text>
<text x="207.7" y="190">A18</text>
<text x="129.7" y="203.2">GND_SUB GND_SUB GND_SUB</text>
<text x="175.4" y="208.3">GND_SUB</text>
<text x="87.8" y="231.7">UIM2_CLK_1P8_SUB</text>
<text x="134.3" y="230.6">2</text>
<text x="146.7" y="230.6">1</text>
<text x="184.8" y="230.6">S15</text>
<text x="184.8" y="233.2">S16</text>
<text x="210.2" y="230.6">S13</text>
<text x="210.2" y="233.2">S14</text>
<text x="238.4" y="230.6">1</text>
<text x="271.9" y="231.7">UIM2_RESET_1P8_SUB</text>
<text x="184.8" y="235.7">S11</text>
<text x="184.8" y="238.3">S12</text>
<text x="210.2" y="235.7">S22</text>
<text x="210.2" y="238.3">S21</text>
<text x="274.7" y="237">UIM2_DATA_1P8_SUB</text>
<text x="88" y="241.9">NFC_SWIO_UICC2_SUB</text>
<text x="184.8" y="240.8">S20</text>
<text x="184.8" y="243.3">S19</text>
<text x="210.2" y="243.3">S18</text>
<text x="210.2" y="240.8">S17</text>
<text x="144.4" y="259.8" transform="rotate(-90 144.4 259.8)">1</text>
<text x="159.7" y="259.8" transform="rotate(-90 159.7 259.8)">1</text>
<text x="174.9" y="259.8" transform="rotate(-90 174.9 259.8)">1</text>
<text x="213.5" y="261.7">GND_SUB</text>
<text x="144.4" y="267.2" transform="rotate(-90 144.4 267.2)">2</text>
<text x="159.7" y="267.2" transform="rotate(-90 159.7 267.2)">2</text>
<text x="174.9" y="267.2" transform="rotate(-90 174.9 267.2)">2</text>
<text x="139.9" y="276.9">GND_SUB</text>
<text x="155.1" y="276.9">GND_SUB</text>
<text x="170.3" y="276.9">GND_SUB</text>
<text x="325.3" y="278.9">Title</text>
<text x="335.4" y="281.5">&lt;Title&gt;</text>
<text x="325.3" y="286.6">Size</text>
<text x="335.4" y="286.6">Document Number</text>
<text x="409.1" y="286.6">Rev</text>
<text x="327.8" y="289.1">A3</text>
<text x="335.4" y="289.1">&lt;Doc&gt;</text>
<text x="411.6" y="289.1">&lt;RevCod</text>
<text x="325.3" y="294.2">Date:</text>
<text x="338.5" y="294.2">Friday, July 29, 2022</text>
<text x="376.1" y="294.2">Sheet</text>
<text x="388.8" y="294.2">5</text>
<text x="396.4" y="294.2">of</text>
<text x="404" y="294.2">7</text>
</g>
<g font-size="2.3" fill="#004080">
<text x="283.2" y="39.9" transform="rotate(-90 283.2 39.9)">G1</text>
<text x="285.7" y="39.9" transform="rotate(-90 285.7 39.9)">G2</text>
<text x="288.2" y="39.9" transform="rotate(-90 288.2 39.9)">G3</text>
<text x="77.6" y="44.2">1</text>
<text x="77.6" y="46.8">3</text>
<text x="85" y="45" transform="rotate(-90 85 45)">G1</text>
<text x="87.6" y="45" transform="rotate(-90 87.6 45)">G2</text>
<text x="90.1" y="45" transform="rotate(-90 90.1 45)">G5</text>
<text x="94.1" y="44.2">2</text>
<text x="94.1" y="46.8">4</text>
<text x="278.3" y="44.2">2</text>
<text x="278.3" y="46.8">4</text>
<text x="289.7" y="44.2">1</text>
<text x="289.7" y="46.8">3</text>
<text x="77.6" y="49.3">5</text>
<text x="77.6" y="51.8">7</text>
<text x="94.1" y="49.3">6</text>
<text x="94.1" y="51.8">8</text>
<text x="278.3" y="49.3">6</text>
<text x="278.3" y="51.8">8</text>
<text x="289.7" y="49.3">5</text>
<text x="289.7" y="51.8">7</text>
<text x="77.6" y="54.4">9</text>
<text x="77.6" y="56.9">11</text>
<text x="77.6" y="59.5">13</text>
<text x="92.8" y="54.4">10</text>
<text x="92.8" y="56.9">12</text>
<text x="92.8" y="59.5">14</text>
<text x="278.3" y="54.4">10</text>
<text x="278.3" y="56.9">12</text>
<text x="278.3" y="59.5">14</text>
<text x="288.4" y="56.9">11</text>
<text x="288.4" y="59.5">13</text>
<text x="289.7" y="54.4">9</text>
<text x="77.6" y="62">15</text>
<text x="77.6" y="64.5">17</text>
<text x="92.8" y="62">16</text>
<text x="92.8" y="64.5">18</text>
<text x="278.3" y="62">16</text>
<text x="278.3" y="64.5">18</text>
<text x="288.4" y="62">15</text>
<text x="288.4" y="64.5">17</text>
<text x="77.6" y="67.1">19</text>
<text x="77.6" y="69.6">21</text>
<text x="92.8" y="67.1">20</text>
<text x="92.8" y="69.6">22</text>
<text x="278.3" y="67.1">20</text>
<text x="278.3" y="69.6">22</text>
<text x="288.4" y="67.1">19</text>
<text x="288.4" y="69.6">21</text>
<text x="77.6" y="72.2">23</text>
<text x="77.6" y="74.7">25</text>
<text x="77.6" y="77.2">27</text>
<text x="92.8" y="72.2">24</text>
<text x="92.8" y="74.7">26</text>
<text x="92.8" y="77.2">28</text>
<text x="278.3" y="72.2">24</text>
<text x="278.3" y="74.7">26</text>
<text x="278.3" y="77.2">28</text>
<text x="288.4" y="72.2">23</text>
<text x="288.4" y="74.7">25</text>
<text x="288.4" y="77.2">27</text>
<text x="77.6" y="79.8">29</text>
<text x="85" y="82.6" transform="rotate(-90 85 82.6)">G3</text>
<text x="87.6" y="82.6" transform="rotate(-90 87.6 82.6)">G4</text>
<text x="90.1" y="82.6" transform="rotate(-90 90.1 82.6)">G6</text>
<text x="92.8" y="79.8">30</text>
<text x="278.3" y="79.8">30</text>
<text x="278.3" y="82.3">32</text>
<text x="288.4" y="79.8">29</text>
<text x="288.4" y="82.3">31</text>
<text x="278.3" y="84.9">34</text>
<text x="278.3" y="87.4">36</text>
<text x="278.3" y="89.9">38</text>
<text x="288.4" y="84.9">33</text>
<text x="288.4" y="87.4">35</text>
<text x="288.4" y="89.9">37</text>
<text x="278.3" y="92.5">40</text>
<text x="278.3" y="95">42</text>
<text x="288.4" y="92.5">39</text>
<text x="288.4" y="95">41</text>
<text x="278.3" y="97.6">44</text>
<text x="278.3" y="100.1">46</text>
<text x="288.4" y="97.6">43</text>
<text x="288.4" y="100.1">45</text>
<text x="278.3" y="102.6">48</text>
<text x="278.3" y="105.2">50</text>
<text x="288.4" y="102.6">47</text>
<text x="288.4" y="105.2">49</text>
<text x="283.2" y="110.5" transform="rotate(-90 283.2 110.5)">G4</text>
<text x="285.7" y="110.5" transform="rotate(-90 285.7 110.5)">G5</text>
<text x="288.2" y="110.5" transform="rotate(-90 288.2 110.5)">G6</text>
<text x="191.9" y="173.8">RST</text>
<text x="191.9" y="171.2">CLK</text>
<text x="200" y="173.8">VPP</text>
<text x="202.2" y="171.2">IO</text>
<text x="191.9" y="176.3">VCC</text>
<text x="191.9" y="178.8">GND</text>
<text x="199.5" y="178.8">GND</text>
<text x="200" y="176.3">DET</text>
<text x="191.9" y="181.4">GND</text>
<text x="191.9" y="183.9">GND</text>
<text x="199.5" y="181.4">GND</text>
<text x="199.5" y="183.9">GND</text>
<text x="191.9" y="186.5">GND</text>
<text x="191.9" y="189">GND</text>
<text x="191.9" y="191.5">GND</text>
<text x="199.5" y="186.5">GND</text>
<text x="199.5" y="189">GND</text>
<text x="199.5" y="191.5">GND</text>
<text x="191.9" y="232.2">CLK1</text>
<text x="201.3" y="232.2">RST1</text>
<text x="191.9" y="237.3">VCC1</text>
<text x="191.9" y="239.8">VCC2</text>
<text x="191.9" y="234.7">CLK2</text>
<text x="201.3" y="234.7">RST2</text>
<text x="203.5" y="237.3">IO1</text>
<text x="203.5" y="239.8">IO2</text>
<text x="191.9" y="242.3">VPP1</text>
<text x="191.9" y="244.9">VPP2</text>
<text x="202.1" y="244.9">GND</text>
<text x="202.1" y="242.3">GND</text>
</g>
<text font-size="2.3" fill="#000040" x="266.9" y="175.8">UIM1_PRESENT_SUB</text>
<g font-size="1.8">
<text x="44.2" y="1.9">5</text>
<text x="127.1" y="1.9">4</text>
<text x="210.1" y="1.9">3</text>
<text x="293.1" y="1.9">2</text>
<text x="376" y="1.9">1</text>
<text x=".8" y="40.7">D</text>
<text x="418.1" y="40.7">D</text>
<text x=".8" y="113.6">C</text>
<text x="418.1" y="113.6">C</text>
<text x=".8" y="186.6">B</text>
<text x="418.1" y="186.6">B</text>
<text x=".8" y="259.6">A</text>
<text x="418.1" y="259.6">A</text>
<text x="44.2" y="296.3">5</text>
<text x="127.1" y="296.3">4</text>
<text x="210.1" y="296.3">3</text>
<text x="293.1" y="296.3">2</text>
<text x="376" y="296.3">1</text>
</g>
</svg>
